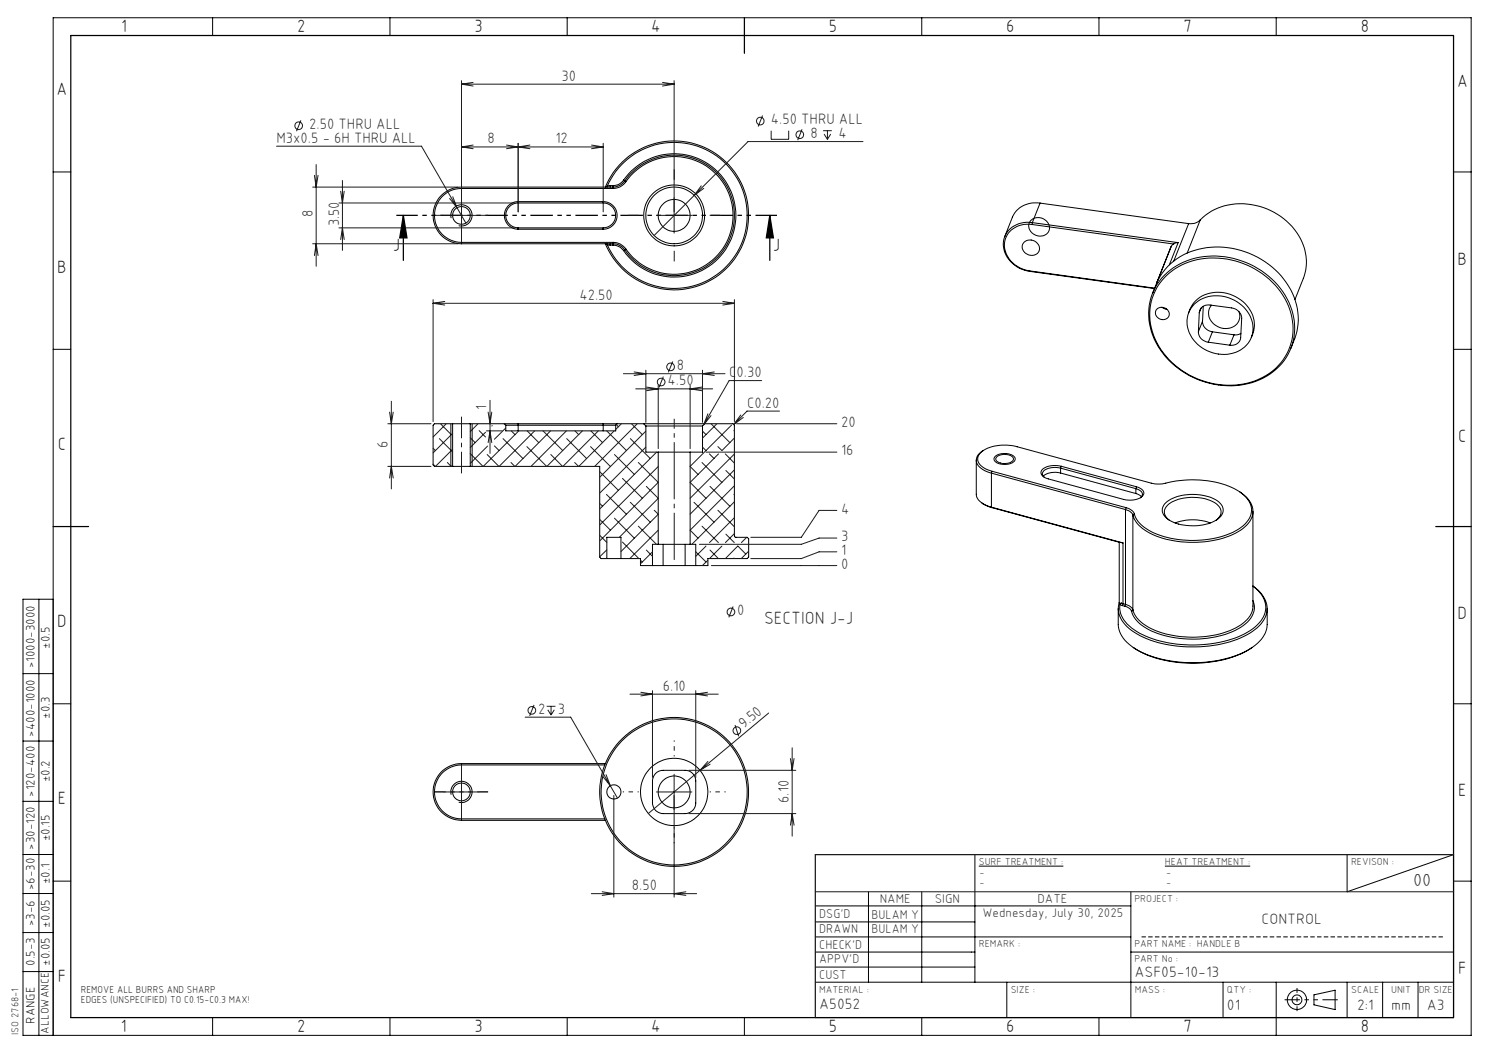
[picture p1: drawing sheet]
<svg xmlns="http://www.w3.org/2000/svg" width="420mm" height="297mm" viewBox="0 0 420 297" stroke-linecap="round" stroke-linejoin="round" font-family="sans-serif">
<g fill="none" stroke="#000" stroke-width=".28">
<path d="M60 5v5M110 5v5M160 5v5M260 5v5M310 5v5M360 5v5M15 48.5h5M130.2 53.2a7.6 7.6 0 0 0-7.6 7.6 7.6 7.6 0 0 0 7.6 7.6M130.2 52.8a8 8 0 0 0-8 8 8 8 0 0 0 8 8M130.2 52.8h42.7M130.2 53.2h42.7M130.2 52.8v.4"/>
<path d="M146.2 56.9a3.9 3.9 0 0 0-3.9 3.9 3.9 3.9 0 0 0 3.9 3.9M146.2 57.3a3.5 3.5 0 0 0-3.5 3.5 3.5 3.5 0 0 0 3.5 3.5M146.2 56.9h23.9M146.2 57.3h23.9M146.2 56.9v.4M170.1 56.9a3.9 3.9 0 0 1 4 3.9 3.9 3.9 0 0 1-4 3.9M170.1 57.3a3.5 3.5 0 0 1 3.5 3.5 3.5 3.5 0 0 1-3.5 3.5M170.1 56.9v.4M170.7 52.8a21 21 0 0 1 32.2-8.7 21 21 0 0 1 0 33.3 21 21 0 0 1-32.2-8.6M171.3 52.5a20.6 20.6 0 0 1 31.5-8 20.6 20.6 0 0 1 0 32.5 20.6 20.6 0 0 1-31.5-8M171.3 52.5l-.1 .3M172.1 52.3l-.8 .2"/>
<path d="M172.1 52.3v.5M172.1 52.3h.8M172.9 52.3v.5M172.9 52.8v.4M175.9 50.8l.3 .2M175.9 50.8a17.4 17.4 0 0 1 25.8-3.1 17.4 17.4 0 0 1 0 26.1 17.4 17.4 0 0 1-25.8-3.1M175.9 50.8a3.5 3.5 0 0 1-3 1.5M176.2 51a4 4 0 0 1-3.3 1.8M176.2 51a17 17 0 0 1 25.3-2.9 17 17 0 0 1 0 25.4 17 17 0 0 1-25.3-3M176.2 51l.3 .3M176.5 51.3a4.2 4.2 0 0 1-3.6 1.9M176.5 51.3a16.6 16.6 0 0 1 24.7-3 16.6 16.6 0 0 1 0 24.9 16.6 16.6 0 0 1-24.7-3"/>
<path d="M293.4 57.3a7.1 7.1 0 0 0-7.8 3.9l-2.2 5.5M293.4 57.3l-2.2 5.5M293.4 57.3l41.9 5.8M410 48.5h5M127.2 61.5a3 3 0 0 1 2.7-3.8 3 3 0 0 1 3.2 3.3 3 3 0 0 1-3.7 2.6M130.2 68.4v.4M130.2 68.4h42.7M130.2 68.8h42.7M146.2 64.7h23.9M146.2 64.3v.4M146.2 64.3h23.9M170.1 64.3v.4"/>
<path d="M171.2 68.8l.1 .2M171.3 69l.8 .1M172.1 68.8v.3M172.1 69.1h.8M172.9 68.4a4.3 4.3 0 0 1 3.6 1.8M172.9 68.8a4 4 0 0 1 3.3 1.7M172.9 69.1a3.7 3.7 0 0 1 3 1.6M172.9 68.8v.3M172.9 68.4v.4M176.2 70.5l-.3 .2M176.5 70.2l-.3 .3M289 68.2a2.57 2.57 0 0 1 3-.1 2.57 2.57 0 0 1 1.1 2.8 2.54 2.54 0 0 1-3.2 .9 2.54 2.54 0 0 1-1.4-3z"/>
<path d="M290.4 76.4l35.3 4.9M290.4 76.4l.1 .1M290.5 76.5l35.1 4.9M290.7 62.2a3.1 3.1 0 0 1 3.7-.4 3.1 3.1 0 0 1 1.4 3.4 3 3 0 0 1-3.7 1.1 3 3 0 0 1-1.7-3.5zM291.1 63.3a6.4 6.4 0 0 0-7.8 6.2 8 8 0 0 0 7.1 6.9M291.1 63.3l39.9 5.5M291.2 62.8a6.6 6.6 0 0 0-8.2 6.5 8.4 8.4 0 0 0 7.5 7.2M291.2 62.8l41.1 5.6M291.2 62.8l-.1 .5M326.4 79.6a17.9 17.9 0 0 1 16.4-9.9 23.3 23.3 0 0 1 22.6 15.1 17 17 0 0 1-1.3 13.4M328.4 77.7a21.3 21.3 0 0 1 24.2-3.2 20.4 20.4 0 0 1 12.5 19.4 16.5 16.5 0 0 1-14.2 14.5 23.4 23.4 0 0 1-26.1-14.8 15.7 15.7 0 0 1 3.6-15.9zM328.9 77.9a20.9 20.9 0 0 1 23-3.1 20.3 20.3 0 0 1 12.8 19 16.4 16.4 0 0 1-15.1 14.7 23 23 0 0 1-24.6-14.9 15.2 15.2 0 0 1 3.9-15.7z"/>
<path d="M330.3 69.6l-5.2 13.2M330.3 69.6l-.2 .6M331 68.8l-.7 .8M332.3 68.4l-1.3 .4M332.3 68.4l-2.5 6.3M335.3 63.1l-4.2 10.5M338.6 62a17.6 17.6 0 0 1 21.6-1.6 15.6 15.6 0 0 1 7.9 16.5l-2.8 7.6M338.6 62a3.7 3.7 0 0 1-3.3 1.1M338.6 62l-3.7 9.4M15 98.5h5M326.5 87a2.06 2.06 0 0 1 2.4 .1 2.06 2.06 0 0 1 .7 2.2 1.97 1.97 0 0 1-2.6 .6 1.97 1.97 0 0 1-.7-2.7zM327.8 86.7l1.3 .5"/>
<path d="M335.3 88.2a8.5 8.5 0 0 1 10.8-5.4 9.4 9.4 0 0 1 7.6 10.4l-.7 2M336.9 85.8a10.2 10.2 0 0 1 16.5 6.3 7.7 7.7 0 0 1-8.8 7.8 9.9 9.9 0 0 1-9.8-9.7l.5-2 .7-1.3zM338 93.6a3 3 0 0 0 2.8 2.9M338.3 88.2a2.51 2.51 0 0 1 3-2.2l6.1 .9a3.1 3.1 0 0 1 2.8 2.9l-.2 5.4a2.5 2.5 0 0 1-3.1 2.2M338.3 88.2l-.3 5.4M338.8 86.9l-.5 1.3M339.2 90.6a3.1 3.1 0 0 0 2.8 3M339.2 90.6l-1.2 3M339.4 86.4l-.2 4.2M340.8 96.5l6.1 .9M341.7 86.1a4 4 0 0 0 2.3 6.3 4 4 0 0 0 5.7-3.4l-.2-1.1M342 93.6l6.1 .8"/>
<path d="M342 93.6l-1.2 2.9M348.1 94.4l-1.2 3M350 94l-1 .4h-.9M410 98.5h5M127.2 119.5v12M127.7 119.5h4.9M127.7 119.5h-5.1l-.4 .4v11.2l.4 .4h5.1M127.7 119.5v12M132.6 119.5v12M132.6 119.5h9.7M133.2 119.5v12M142.3 119.5h3.9"/>
<path d="M142.3 119.5l.4 .4M142.7 119.9h31M142.7 119.9v1.6h31v-1.6M146.2 119.5v2M146.2 119.5h23.9M170.1 119.5h4M170.1 119.5v2M174.1 119.5l-.4 .4M174.1 119.5h7.5M181.6 119.5h17.2M181.6 119.5l.6 .7M198.8 119.5h8l.4 .4v31.3l.4 .3h3.1l.5 .4v5.2l-.5 .4h-11v2h-3.4"/>
<path d="M198.8 119.5l-.6 .7M127.7 131.5h4.9M132.6 131.5h36.6v25.6l.3 .4h1.7M182.2 120.2h16M182.2 120.2v7.3h3.5M185.7 127.5h9M185.7 127.5v26M194.7 127.5v26M198.2 120.2v7.3h-3.5M275.4 129.8v9.6a4.4 4.4 0 0 0 3.5 3.4l.7 .2M277.3 127.1a2.84 2.84 0 0 0-1.9 2.6 2.84 2.84 0 0 0 1.8 2.7l2.4 1.1M279.6 133.5l37.9 10.2"/>
<path d="M279.6 133.5v9.5M279.8 132.9a4.7 4.7 0 0 1-4-3.4 4.1 4.1 0 0 1 3.3-3.3 13.3 13.3 0 0 1 7.8-.2l37.8 10.3a10.6 10.6 0 0 0 6.1-.5 27.6 27.6 0 0 1 18.9 2.9 5.8 5.8 0 0 1 2.9 7 11.6 11.6 0 0 1-7.5 5.5 29 29 0 0 1-21.1-1.7 8 8 0 0 1-4-4.6M279.8 132.9l37.8 10.3M279.8 132.9l-.2 .6M280.7 128.7a4.4 4.4 0 0 1 5.6 .4 1.42 1.42 0 0 1-1.5 1.7 3.7 3.7 0 0 1-4.4-1.2zM281.4 128.7a3.8 3.8 0 0 1 4.4 .5 1.84 1.84 0 0 1-2.3 1.5 2.06 2.06 0 0 1-2.6-1.4zM299.2 133.4a5.3 5.3 0 0 0-4.9 .9M299.2 132a5 5 0 0 0-5.1 1.2v.8l.5 .6M299.2 133.4l21.2 5.8M299.2 132l21.2 5.8M299.2 132v1.4M299.3 131.5a5.6 5.6 0 0 0-5.5 1.2 1.89 1.89 0 0 0 1.9 2.4l21.2 5.8a5.6 5.6 0 0 0 5.6-1.3 1.44 1.44 0 0 0-1.1-2l-.8-.3"/>
<path d="M299.3 131.5l21.3 5.8M299.3 131.5l-.1 .5M320.4 137.8a1.73 1.73 0 0 1 1.7 2.1l-.4 .5M320.4 139.2l1.6 .9M320.4 137.8v1.4M320.6 137.3l-.2 .5M349.7 138.7a6.5 6.5 0 0 1 3.6 6.6 9.9 9.9 0 0 1-6.5 5.9 29.4 29.4 0 0 1-23.2-1.2 8.1 8.1 0 0 1-4.1-4.7M171.2 157.5h4M171.2 157.5v-6h4v6M175.2 157.5h5.5v2h3.3M184 159.5h3M185.7 153.5h9"/>
<path d="M185.7 153.5h-1.7v6M187 159.5h6.3M187 153.5v6M193.3 159.5h3M193.3 153.5v6M194.7 153.5h1.6v6M277 141.9l2.8 1.3M279.6 143l37.2 10.1M279.6 143l.2 .2M279.8 143.2l37 9.9M315.7 153v17.1h.6M316.8 153.1v17.2"/>
<path d="M317.5 143.7a2.75 2.75 0 0 1 2 1.6M317.5 143.7v26.8M317.6 143.2a3.3 3.3 0 0 1 2.4 1.7M317.6 143.2l-.1 .5M319.5 145.3v26.7M320 144.9l-.5 .4M328.8 141.8a13.7 13.7 0 0 1 13-1.4 4.1 4.1 0 0 1 3.2 4 6.5 6.5 0 0 1-5.7 3.7 12.6 12.6 0 0 1-10.7-2.3 2.62 2.62 0 0 1 .2-4zM329.8 146.7a2.69 2.69 0 0 1-1.4-2.5 2.69 2.69 0 0 1 1.7-2.3 13.1 13.1 0 0 1 13.2 .3 2.62 2.62 0 0 1-.3 4.5M331.5 147.5a14.3 14.3 0 0 1 9.9 0M353.4 144.2v26.8a6.8 6.8 0 0 1-4.2 5.7 28.6 28.6 0 0 1-25.6 0 8.1 8.1 0 0 1-4.1-4.7M11 169v123M15 169h-8.5v123h408.5v-287h-400v287"/>
<path d="M315.4 171.7v4.4a8.6 8.6 0 0 0 4.6 6.7 35 35 0 0 0 23.5 3.5 21 21 0 0 0 12.3-6l1.1-1.8 .4-1.3 .1-5.5M315.7 170a6.8 6.8 0 0 0 2.8 7.3 29.4 29.4 0 0 0 18.9 5.2 28 28 0 0 0 17.3-5.5 6.6 6.6 0 0 0 .2-10.5l-1.5-1.2a6.9 6.9 0 0 1 3.3 8 12.5 12.5 0 0 1-7.5 6.3 35.9 35.9 0 0 1-27.7-1 9.6 9.6 0 0 1-5.7-6.8l.1-1.3M315.9 170.5l.7 .3M316.3 170.1l-.4 .4M316.3 170.1l.5 .2M316.6 170.8l.7 .2M316.8 170.3l-.2 .5M316.8 170.3l.7 .2M317.3 171a2.46 2.46 0 0 1 1.9 1.4M317.5 170.5a2.75 2.75 0 0 1 2 1.5M317.5 170.5l-.2 .5M319.5 172l-.3 .4"/>
<path d="M353.4 169.4a5.8 5.8 0 0 1-2.8 7.1 27.4 27.4 0 0 1-19 3.4 17.7 17.7 0 0 1-11.3-5.2l-.7-1.1-.4-1.2M6.5 190h8.5M15 198.5h5M319.7 182.6a32.2 32.2 0 0 0 22.1 4.1 25.6 25.6 0 0 0 11.4-4.1M410 198.5h5M6.5 209h8.5M130.2 215.8a7.6 7.6 0 0 0-7.6 7.6 7.6 7.6 0 0 0 7.6 7.6M130.2 215.4a8 8 0 0 0-8 8 8 8 0 0 0 8 8M130.2 215.4v.4M130.2 215.8h40.4M130.2 215.4h40.5M184.9 218.2l.8-.6 .9-.3h6.7a3 3 0 0 1 3 3v6.2a3 3 0 0 1-3 3h-6.3a3 3 0 0 1-3-3l.1-6.7z"/>
<path d="M6.5 226h8.5M127.2 224.2a3 3 0 0 1 2.7-3.8 3 3 0 0 1 3.2 3.2 3 3 0 0 1-3.7 2.7M130.2 231v.4M130.2 231h40.4M130.2 231.4h40.5M6.5 241h8.5M6.5 252h8.5M15 248.5h5M230 255.5h89M245 251.5v25.5M260 251.5v25.5M275 241v36"/>
<path d="M276.1 244.3h23.8M319 251.5v35.5M328.6 244.3h24.1M380 241v10.5l30-10.5v46h-180M410 248.5h5M6.5 274h8.5M6.5 263h8.5M230 268.5h45M230 277h180M230 272.8h45M230 260h45M230 264.3h89"/>
<path d="M284 277v10M319 268.5h91M345 277v10M360 277v15M380 277v10M390 277v10M400 277v10M60 287v5M110 287v5M160 287v5M210 287v5M260 287v5"/>
<path d="M310 287v5M370.6 280.6l6-1.3v5.5l-6-1.4z"/>
<circle cx="130.2" cy="60.8" r="2.5"/>
<circle cx="190.2" cy="60.8" r="4.5"/>
<circle cx="190.2" cy="60.8" r="8.6"/>
<circle cx="190.2" cy="60.8" r="8"/>
<circle cx="130.2" cy="223.4" r="2.5"/>
<circle cx="173.2" cy="223.3" r="2"/>
<circle cx="190.2" cy="223.4" r="9.5"/>
<circle cx="190.2" cy="223.4" r="4.5"/>
<circle cx="190.2" cy="223.4" r="21"/>
<circle cx="190.2" cy="223.4" r="20.6"/>
<circle cx="365.8" cy="282" r="1.38"/>
<circle cx="365.8" cy="282" r="2.72"/>
</g>
<g fill="none" stroke="#191924" stroke-width=".28">
<path d="M84.9 33.9l-1.3 3.1M130.2 22.8v43M130.2 23.7h59.9M130.2 23.7l3.3 .6M133.5 23.2l-3.3 .5M186.9 23.2l3.2 .5M190.1 22.8v43M190.1 23.7l-3.2 .6M215.1 32.6l-1.2 3.1M217.5 36.9v2.4h5v-2.4M226.2 36.5l-1.2 3M232.2 36.9h2.4"/>
<path d="M232.4 37.8l1 1.5M233.4 36.9v2.4M234.3 37.8l-.9 1.5M243.4 39.9h-32.4l-26.5 26.5M78 41.2h40.9l12.5 21.7M88.2 52.8h41M88.7 49.5l.5 3.3 .5-3.3M89.2 46.4v28.7M95.6 57.3h49.6M96.1 53.9l.5 3.4 .5-3.4M96.6 50.9v19.7M127.7 55.5l1.2 3.1-2.1-2.6"/>
<path d="M130.2 41.4h39.9M130.2 41.4l3.3 .5M133.5 40.9l-3.3 .5M142.9 40.9l3.3 .5M146.2 40.4v19.4M146.2 41.4l3.3 .5M146.2 41.4l-3.3 .5M149.5 40.9l-3.3 .5M166.9 40.9l3.2 .5M170.1 40.4v19.4M170.1 41.4l-3.2 .5M197.8 52.4l-2 2.7 2.7-2"/>
<path d="M88.2 68.8h41M88.7 72.1l.5-3.3 .5 3.3M95.6 64.3h49.6M96.1 67.6l.5-3.3 .5 3.3M125.2 60.7h9.9M185.2 60.7h10M122.2 84.5v34.4M122.2 85.5h85M122.2 85.5l3.2 .5M125.4 85l-3.2 .5M203.9 85l3.3 .5M207.2 84.5v34.4"/>
<path d="M207.2 85.5l-3.3 .5M109.4 119.5h12.2M109.9 116.2l.5 3.3 .5-3.3M110.4 113.2v24.7M124.2 119.5l3.1 3.1M125.9 119.5l-3.7 3.8M134.8 119.5l-2.2 2.2M137.7 116.2l.5 3.3 .5-3.3M138.2 112.9v15M142.2 119.5l.5 .5M173.8 119.8l.6 .6M175.3 119.5l-1.6 1.6"/>
<path d="M175.8 105.4h28.7M178.1 119.5l3.1 3.1M178.9 104.9l3.3 .5-3.3 .5M179.3 109.7h21.7M179.7 119.5l-12 12M182.2 104.4v14.7M182.4 109.2l3.3 .5-3.3 .5M185.7 108.7v17.8M187.1 106.2l-1.2 3.1M189.8 101.9l-1.3 3.1M194.7 108.7v17.8M198 109.2l-3.3 .5 3.3 .5"/>
<path d="M198.2 104.4v14.7M199.7 116.7l-1.2 3.1M200.6 119.5l5.3 5.3M200.6 117.2l-2.1 2.6M201.5 104.9l-3.3 .5 3.3 .5M202.2 119.5l-4 4.1M206.4 119.9l-7.2 7.1M207.8 119.5h28.2M209 117l-2 2.7M209.7 117.8l-2.7 1.9M214.8 107.3h-9.1l-7.2 12.5M219.9 116h-9.2l-3.7 3.7"/>
<path d="M109.4 131.5h12.2M109.9 134.8l.5-3.3 .5 3.3M122.2 130.9l.6 .6M122.2 126.4l.6 .7M123.9 123.7l3.8 3.8M126.2 130.5l1 1M127.7 122.2l-5.5 5.5M127.7 126.7l-4.9 4.8M127.7 131.2l-.3 .3M132.6 127.9l3.6 3.6M132.6 123.5l1.4 1.3M135.1 121.5l1.8 1.8"/>
<path d="M136.9 121.9l-4.3 4.3M137.2 121.5h4.5M137.4 128.2l3.3 3.3M137.5 125.8l-4.9 4.9M137.7 124.8l.5-3.3 .5 3.3M138.9 120l-.2 .2M139.5 125.8l1.3 1.3M141.9 123.7l5.6 5.6M142.7 120.7l-3.2 3.2M144.1 130.5l1.1 1M144.2 121.5l1.1 1.1M146.3 121.5l-10 10"/>
<path d="M148.6 126l5.6 5.5M148.7 121.5l3.3 3.3M150.8 121.5l-10 10M153.2 121.5l5.5 5.6M155.3 121.5l-10 10M155.4 128.2l3.3 3.3M159.8 121.5l-10 10M159.8 123.7l5.7 5.6M162.1 130.5l1.1 1M162.2 121.5l1 1.1M164.3 121.5l-10 10M166.6 126l5.6 5.6"/>
<path d="M166.7 121.5l3.3 3.3M168.8 121.5l-10 10M169.2 133l5.2 5.3M171.1 139.4l5.6 5.7M171.1 121.5l5.6 5.6M173.2 121.5l-9.9 10M173.3 128.2l5.6 5.6M175.6 134.9l5.6 5.6M177.8 123.7l5.6 5.6M180.1 130.5l5.6 5.6-16.5 16.5M182.2 121.6l-13 13M182.2 126.1l-13 13"/>
<path d="M182.3 137.2l3.4 3.3M185.2 127.5l-16 16.1M185.7 131.6l-16.5 16.5M194.7 131.6l2.2 2.2M198 130.5l5.6 5.6M198.2 126.1l.9 1-4.4 4.4M198.2 121.6l.9 1M199.1 127.5h36.9M200.1 128l1.3 1.3M200.3 137.2l5.6 5.6M202.5 126l1.1 1M202.7 128l-8 8.1 4.4 4.4"/>
<path d="M204.6 128l2.6 2.6M204.8 132.7l2.4 2.4M207 139.4l.2 .2M207 121.5l.2 .1M207.2 123.5l-3.5 3.5M207.2 128.1l-12.5 12.4M207.2 132.5l-12.5 12.5M207.2 137l-12.5 12.5 2.2 2.3M169.2 151l2 2M169.2 146.5l3 3M169.2 142l.8 .8M171.1 157.4l.1 .1"/>
<path d="M171.2 155.1l-2 2M173.3 146.2l5.6 5.6M175.6 152.9l4.6 4.6M177.8 141.7l5.6 5.6M180.1 148.4l5.1 5.1M180.7 158l.5 .5M182.3 155.1l1.7 1.8M184 155.6l-3.3 3.4M184.5 143.9l1.2 1.2-10.5 10.5M185.7 149.5l-8 8M185.7 140.6l-11 10.9M195.8 141.7l5.6 5.6"/>
<path d="M196.3 155.6l2.8 2.9M198 148.4l4.6 4.6M199.1 154l-2.8 2.9M199.7 158l-1.6 1.5M200.3 155.1l2.3 2.4M200.7 159.5h35.3M202.5 143.9l4.7 4.7M203.6 154l-3.5 3.5M204.8 150.7l2.3 2.3M207 157.4l.2 .1M207.2 141.5l-12 12M207.2 146l-7.1 7"/>
<path d="M207.2 150.5l-2.6 2.5M208.1 154l-3.5 3.5M208.1 154l2.3 2.3M210.6 151.5l-1.5 1.5M211.2 155.5l-2.1 2M236 155.6h-5l-5 1.9h-14.2M236 144h-5l-5 7.5h-14.2M236 151.8h-5l-5 1.7h-28.7M206.8 171.1l-1.2 3M150.6 198.8l-1.2 3.1M154.2 199.2h2.5M155.4 199.2v2.5"/>
<path d="M177.7 195.8h24.9M180.8 195.3l3.2 .5-3.2 .5M184 194.8v24.5M196.3 194.8v24.5M199.6 195.3l-3.3 .5 3.3 .5M130.2 218.4v9.9M148.1 202.3h12.9l11.2 19.3M154.5 200.2l.9 1.5M156.4 200.2l-1 1.5M170.1 219l2.1 2.6M171 218.5l1.2 3.1M190.1 218.4v34.6"/>
<path d="M194.3 217.3h30.2M197.4 217.3l-14.5 12.1M199.7 214.8l-2.3 2.5M200.3 215.5l-2.9 1.8M207.3 204.5l1.1 3.2M216.8 201.1l-19.4 16.2M223 214l.4 3.3 .6-3.3M223.4 210.9v24.9M125.2 223.4h9.9M172.2 221.6l2 3.5M173.1 224.4v28.6M185.2 223.4h10"/>
<path d="M194.3 229.5h30.2M223 232.8l.4-3.3 .6 3.3M166.8 252.1h29.7M169.9 251.5l3.2 .6-3.2 .5M193.5 251.5l-3.4 .6 3.4 .5M230 251.5h180"/>
<circle cx="84.3" cy="35.5" r="1.08"/>
<circle cx="214.5" cy="34.2" r="1.08"/>
<circle cx="225.6" cy="38" r="1.08"/>
<circle cx="186.5" cy="107.7" r="1.09"/>
<circle cx="189.1" cy="103.5" r="1.07"/>
<circle cx="206.2" cy="172.6" r="1.08"/>
<circle cx="150" cy="200.3" r="1.08"/>
<circle cx="207.9" cy="206.1" r="1.07"/>
</g>
<path d="M20 10h390v277h-390zM210 5v10M113.8 60.7l1 6.4h-2.1zM113.8 60.7v12.7M217.1 60.7l1.1 6.4h-2.1zM217.1 60.7v12.7M15 148.5h10M405 148.5h10" fill="none" stroke="#000" stroke-width=".35"/>
<path d="M219.2 60.7h-107.4" fill="none" stroke="#000" stroke-width=".35" stroke-dasharray="6.3 1.3 1.3 1.3 1.3 1.3" stroke-dashoffset=".3" stroke-linecap="butt"/>
<path d="M190.2 127.5v-9.4" fill="none" stroke="#191924" stroke-width=".28" stroke-dasharray="15.2 1.3 1.3 1.3" stroke-dashoffset="12.4" stroke-linecap="butt"/>
<path d="M190.2 157.9v-30.4" fill="none" stroke="#191924" stroke-width=".28" stroke-dasharray="15.2 1.3 1.3 1.3" stroke-dashoffset="1.9" stroke-linecap="butt"/>
<path d="M130.2 117.5v16" fill="none" stroke="#191924" stroke-width=".28" stroke-dasharray="15.2 1.3 1.3 1.3" stroke-dashoffset="9.1" stroke-linecap="butt"/>
<path d="M365.9 278.7v6.5" fill="none" stroke="#000" stroke-width=".28" stroke-dasharray="15.2 1.3 1.3 1.3" stroke-dashoffset="13.9" stroke-linecap="butt"/>
<path d="M407 264.3h-85" fill="none" stroke="#000" stroke-width=".28" stroke-dasharray="1.3 .6" stroke-linecap="butt"/>
<path d="M377.4 282h-15.1" fill="none" stroke="#000" stroke-width=".28" stroke-dasharray="6.3 1.3 1.3 1.3 1.3 1.3" stroke-dashoffset="2" stroke-linecap="butt"/>
<path d="M190.2 213.3v-4.5M180.2 223.3h-4.5M190.2 233.3v4.5M200.2 223.3h4.5" fill="none" stroke="#191924" stroke-width=".28" stroke-dasharray="15.2 1.3 1.3 1.3" stroke-dashoffset="14.9" stroke-linecap="butt"/>
<path d="M130.2 55.7v-2.5M190.2 50.7v-3M125.2 60.7h-2.5M130.2 65.7v2.5M135.2 60.7h2.5M180.2 60.7h-3M190.2 70.7v3M200.2 60.7h3M130.2 218.3v-2.5M125.2 223.3h-2.5M130.2 228.3v2.5M135.2 223.3h2.5" fill="none" stroke="#191924" stroke-width=".28" stroke-dasharray="15.2 1.3 1.3 1.3" stroke-linecap="butt"/>
<path d="M130.2 223.3v-5M130.2 223.3h-5M130.2 223.3v5M130.2 223.3h5" fill="none" stroke="#191924" stroke-width=".28" stroke-dasharray="15.2 1.3 1.3 1.3" stroke-dashoffset="14.6" stroke-linecap="butt"/>
<path d="M410 241h-180v46" fill="none" stroke="#191924" stroke-width=".35"/>
<path d="M217.1 60.7l1.1 6.4h-2.1zM113.8 60.7l1 6.4h-2.1z" fill="#000"/>
<g font-size="5">
<text x="34.2" y="9.1">1</text>
<text x="83.8" y="9.1">2</text>
<text x="133.8" y="9.1">3</text>
<text x="183.7" y="9.1">4</text>
<text x="233.8" y="9.1">5</text>
<text x="283.8" y="9.1">6</text>
<text x="333.8" y="9.1">7</text>
<text x="383.8" y="9.1">8</text>
<text x="16" y="26.9">A</text>
<text x="411" y="24.6">A</text>
<text x="110.8" y="70.8">J</text>
<text x="218" y="70.8">J</text>
<text x="16.2" y="76.9">B</text>
<text x="411.2" y="74.6">B</text>
<text x="411.3" y="124.6">C</text>
<text x="16.3" y="126.9">C</text>
<text x="16.2" y="176.9">D</text>
<text x="411.2" y="174.6">D</text>
<text x="16.3" y="226.9">E</text>
<text x="411.3" y="224.6">E</text>
<text x="411.3" y="274.6">F</text>
<text x="16.3" y="276.9">F</text>
<text x="34.1" y="291.1">1</text>
<text x="83.8" y="291.1">2</text>
<text x="133.8" y="291.1">3</text>
<text x="183.7" y="291.1">4</text>
<text x="233.8" y="291.1">5</text>
<text x="283.8" y="291.1">6</text>
<text x="333.8" y="291.2">7</text>
<text x="383.8" y="291.2">8</text>
</g>
<text font-size="5" fill="#191924" x="215.5" y="176">SECTION J-J</text>
<text font-size="4.9" fill="#191924" x="398.6" y="249.9">00</text>
<g font-size="4.2" fill="#191924">
<text x="158.4" y="22.8">30</text>
<text x="217.4" y="35.1">4.50 THRU ALL</text>
<text x="78" y="40.2">M3x0.5 - 6H THRU ALL</text>
<text x="87.2" y="36.4">2.50 THRU ALL</text>
<text x="137.5" y="40.4">8</text>
<text x="156.6" y="40.4">12</text>
<text x="228.6" y="38.9">8</text>
<text x="236.5" y="38.9">4</text>
<text x="88.2" y="61.3" transform="rotate(-90 88.2 61.3)">8</text>
<text x="95.6" y="63.9" transform="rotate(-90 95.6 63.9)">3.50</text>
<text x="163.4" y="84.5">42.50</text>
<text x="190.9" y="104.4">8</text>
<text x="205.7" y="106.3">C0.30</text>
<text x="188.3" y="108.7">4.50</text>
<text x="137.2" y="115.6" transform="rotate(-90 137.2 115.6)">1</text>
<text x="210.7" y="115">C0.20</text>
<text x="237.2" y="120.5">20</text>
<text x="109.4" y="126.3" transform="rotate(-90 109.4 126.3)">6</text>
<text x="237.2" y="128.5">16</text>
<text x="237.2" y="144.9">4</text>
<text x="237.2" y="152.7">3</text>
<text x="237.2" y="156.6">1</text>
<text x="237.2" y="160.5">0</text>
<text x="208" y="173.5">0</text>
<text x="187" y="194.8">6.10</text>
<text x="151.8" y="201.3">2</text>
<text x="157.3" y="201.3">3</text>
<text x="209.8" y="205.7" transform="rotate(-40 209.8 205.7)">9.50</text>
<text x="222.5" y="226.4" transform="rotate(-90 222.5 226.4)">6.10</text>
<text x="178.2" y="251.1">8.50</text>
<text x="355.9" y="260.8">CONTROL</text>
<text x="320" y="275.6">ASF05-10-13</text>
<text x="231.1" y="284.6">A5052</text>
<text x="346.1" y="285">01</text>
<text x="382.8" y="284.8">2:1</text>
<text x="392.4" y="284.8">mm</text>
<text x="402.5" y="284.8">A3</text>
</g>
<g font-size="3.6" fill="#191924">
<text x="248.1" y="254.6">NAME</text>
<text x="263.7" y="254.6">SIGN</text>
<text x="292.6" y="254.6">DATE</text>
<text x="231.1" y="258.9">DSG'D</text>
<text x="231.1" y="263.3">DRAWN</text>
<text x="245.8" y="263.3">BULAM Y</text>
<text x="245.8" y="259.3">BULAM Y</text>
<text x="231.1" y="267.6">CHECK'D</text>
<text x="231.1" y="271.6">APPV'D</text>
<text x="231.1" y="276">CUST</text>
</g>
<g font-size="3.5">
<text x="14.1" y="183" transform="rotate(-90 14.1 183)">±0.5</text>
<text x="9.8" y="188.5" transform="rotate(-90 9.8 188.5)">&gt;1000-3000</text>
<text x="14.1" y="202.8" transform="rotate(-90 14.1 202.8)">±0.3</text>
<text x="9.8" y="207.8" transform="rotate(-90 9.8 207.8)">&gt;400-1000</text>
<text x="14.1" y="220.7" transform="rotate(-90 14.1 220.7)">±0.2</text>
<text x="9.8" y="224.7" transform="rotate(-90 9.8 224.7)">&gt;120-400</text>
<text x="9.8" y="239.7" transform="rotate(-90 9.8 239.7)">&gt;30-120</text>
<text x="14.1" y="237.3" transform="rotate(-90 14.1 237.3)">±0.15</text>
<text x="9.8" y="251" transform="rotate(-90 9.8 251)">&gt;6-30</text>
<text x="14.1" y="249.3" transform="rotate(-90 14.1 249.3)">±0.1</text>
<text x="9.8" y="261.3" transform="rotate(-90 9.8 261.3)">&gt;3-6</text>
<text x="14.1" y="261.7" transform="rotate(-90 14.1 261.7)">±0.05</text>
<text x="9.8" y="272.4" transform="rotate(-90 9.8 272.4)">0.5-3</text>
<text x="14.1" y="272.4" transform="rotate(-90 14.1 272.4)">±0.05</text>
<text x="9.8" y="288.7" transform="rotate(-90 9.8 288.7)">RANGE</text>
</g>
<text font-size="3.5" fill="#191924" x="277.1" y="258.5">Wednesday, July 30, 2025</text>
<text font-size="3.2" x="13.8" y="291.5" transform="rotate(-90 13.8 291.5)">ALLOWANCE</text>
<g font-size="2.8" fill="#191924">
<text x="276.1" y="244">SURF TREATMENT :</text>
<text x="328.6" y="244">HEAT TREATMENT :</text>
<text x="381.1" y="244">REVISON :</text>
<text x="276.3" y="250">-</text>
<text x="276.3" y="247">-</text>
<text x="329" y="250">-</text>
<text x="329" y="247">-</text>
<text x="320" y="254.4">PROJECT :</text>
<text x="276.1" y="267.2">REMARK :</text>
<text x="320" y="267.2">PART NAME : HANDLE B</text>
<text x="320" y="271.4">PART No :</text>
<text x="231.1" y="279.9">MATERIAL :</text>
<text x="285.1" y="279.9">SIZE :</text>
<text x="320.1" y="279.9">MASS :</text>
<text x="346.1" y="279.9">QTY :</text>
<text x="381.1" y="279.9">SCALE</text>
<text x="392.4" y="279.9">UNIT</text>
<text x="400.2" y="279.9">DR SIZE</text>
<text x="5.3" y="291.9" transform="rotate(-90 5.3 291.9)">ISO 2768-1</text>
</g>
<g font-size="2.8">
<text x="22.8" y="280.1">REMOVE ALL BURRS AND SHARP</text>
<text x="22.8" y="283">EDGES (UNSPECIFIED) TO C0.15-C0.3 MAX!</text>
</g>
</svg>
